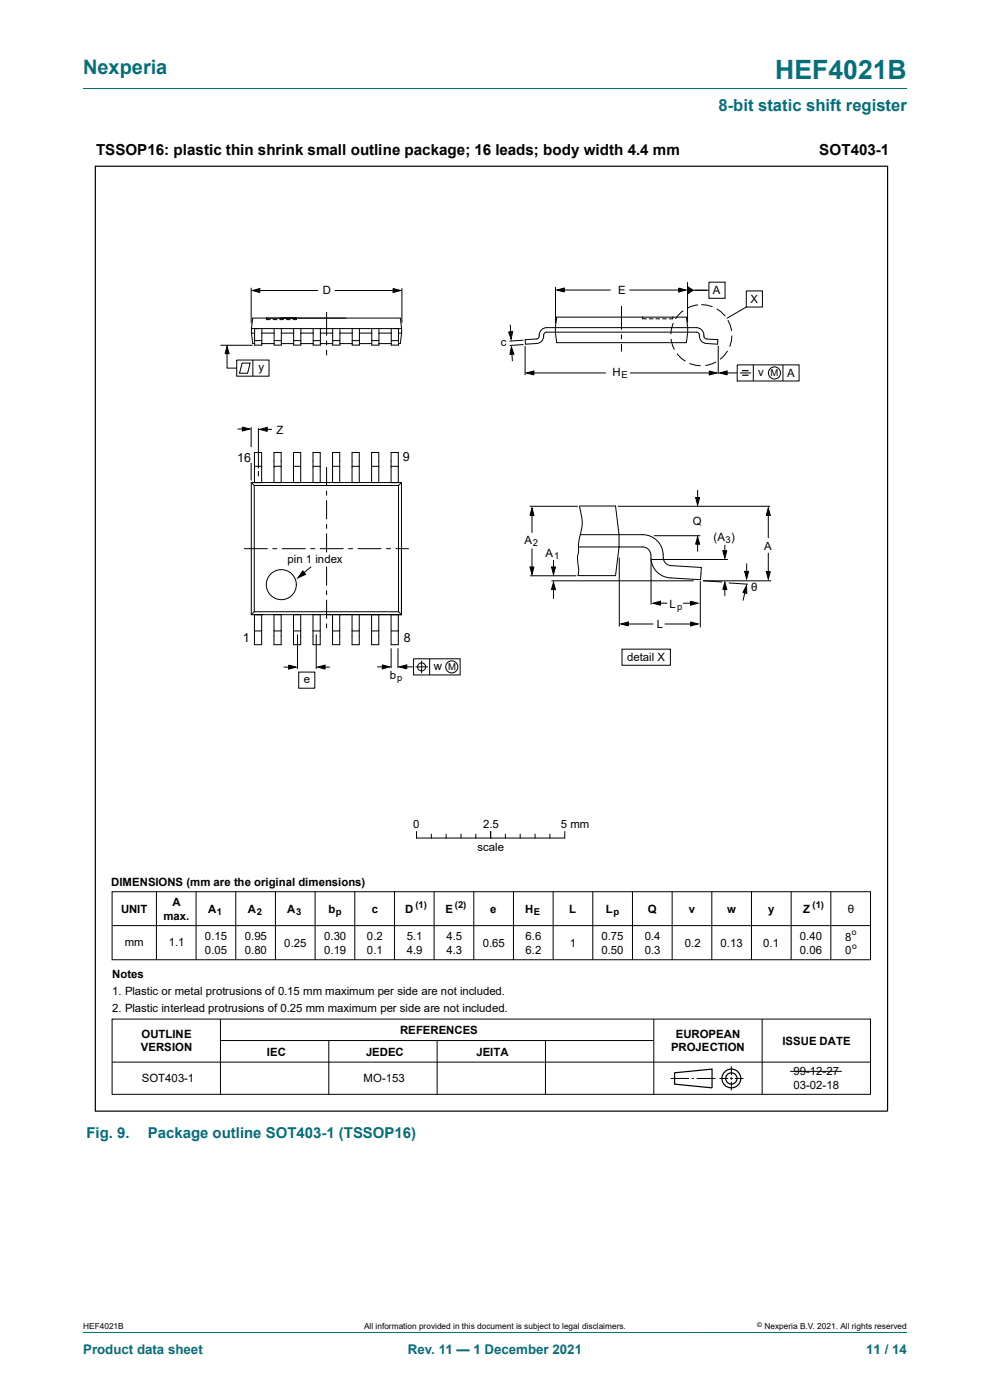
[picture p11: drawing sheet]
<svg xmlns="http://www.w3.org/2000/svg" width="210mm" height="297mm" viewBox="0 0 210 297" stroke-linecap="round" stroke-linejoin="round" font-family="sans-serif">
<path d="M17.6 18.8h174.8" fill="none" stroke="#036f7b" stroke-width=".21"/>
<g fill="none" stroke="#000" stroke-width=".21">
<path d="M145.8 59.9v8.5M150.4 59.9h3.4v3.4h-3.4zM46.8 73.2h6.8M48.2 73.5l.4 1.5h-.9zM48.2 74.1v4h2M50.2 76.4h6.9v3.4h-6.9zM51.4 77h1.7l-.6 2.2h-1.7zM53.3 61v7.6M53.3 70.7l.3 2.2h.4M53.3 70.7h.7M53.3 69.7l.3-2.2h31.3l.3 2.2M53.3 69.7v1"/>
<path d="M53.3 69.7h31.9M53.5 61.6l1.6-.4v.9zM53.6 76.4v3.4M54 69.7v3.5h1.5v-3.5M54 72.3h1.5M54.5 61.6h13M55.5 72.9h2.6M55.5 70.7h2.6M56.5 67.5v.3h.8M57.9 67.8h.8M58.1 69.7v3.5h1.6v-3.5M58.1 72.3h1.6"/>
<path d="M59.3 67.8h.8M59.7 72.9h2.6M59.7 70.7h2.6M60.7 67.8h.9M62.3 69.7v3.5h1.5v-3.5M62.3 72.3h1.5M62.9 67.5v.3h-.7M63.8 72.9h2.6M63.8 70.7h2.6M66.4 69.7v3.5h1.6v-3.5M66.4 72.3h1.6M68 72.9h2.6"/>
<path d="M68 70.7h2.6M69.3 66.2v5M69.3 72.2v1M69.3 74.2v1.2M70.6 69.7v3.5h1.5v-3.5M70.6 72.3h1.5M71 61.6h13.1M72.1 72.9h2.6M72.1 70.7h2.6M74.7 69.7v3.5h1.5v-3.5M74.7 72.3h1.5M76.2 72.9h2.7"/>
<path d="M76.2 70.7h2.7M78.9 69.7v3.5h1.5v-3.5M78.9 72.3h1.5M80.4 72.9h2.6M80.4 70.7h2.6M83 69.7v3.5h1.5v-3.5M83 72.3h1.5M83.4 61.2l1.6 .4-1.6 .5zM84.5 70.7h.7M85.2 70.7l-.3 2.2h-.4M85.2 69.7v1M85.3 61.1v7.4"/>
<path d="M107.9 70.4h.8l-.3 1.6zM108.2 68.9l.2 2.5M108.5 73.6l.5 1.5-.8 .1zM108.5 74.1l.2 2.5M111 72.2l-2.9 .2M111.1 73.1l-3 .2M111.4 73.4v6.2M111.4 72.1l2.4-.2a.7 .7 0 0 0 .6-.9 1.59 1.59 0 0 1 1.6-1.5h31.7a1.76 1.76 0 0 1 1.7 2l.5 .4 2.4 .2-.1 .9-2.3-.1a1.77 1.77 0 0 1-1.6-2.1l-.6-.3h-31.7a.7 .7 0 0 0-.7 .8 1.58 1.58 0 0 1-1.5 1.6l-2.3 .1zM111.7 79.1l1.6-.4v.8zM112.5 79.1h16M117.8 60.9v7.8M118.1 67.3h27.5l.3 2.2-.3 3.2h-27.5l-.3-2.2z"/>
<path d="M118.1 61.5l1.6-.4v.9zM118.8 61.5h10.7M131.8 64.9v5M131.8 71v1M131.8 73v1.6M133.5 61.5h11.2M133.6 79.1h17.4M136.3 67.3v.3h.8M137.7 67.6h.8M139.1 67.6h.8M140.5 67.6h.8M142.4 71.9l.3 1.5 .4 .8"/>
<path d="M142.7 67.3v.3h-.7M142.8 68.6l-.4 1.3-.1 1M143.6 75l1 1.1 .8 .5M144 61.1l1.5 .4-1.5 .5zM144.9 65.9l-1.1 1-.5 .8M145.9 60.8l1.1 .8-1.1 .7zM146.3 77.1l1.3 .4 1 .1M146.4 61.6h3.9M148.1 64.7l-1.6 .3-.7 .4M148.8 64.6l1.1 .1 1.2 .4M150.5 78.7l1.5 .4-1.5 .4zM151.9 76.8l-.9 .4-1.4 .3"/>
<path d="M152 65.5l1 .7 .8 .9M152.4 73.4v6M152.7 79.1l1.5-.4v.8zM153.5 79.1h2.9M154.3 74.4l-.6 .9-1 .9M154.4 67.9l.5 1 .3 1.3M155.3 71.2l-.1 1.1-.4 1.2M156.4 77.4h13.1v3.4h-13.1zM156.9 79.1h2.4M158.3 61.7h3.4v3.4h-3.4zM158.3 65.1l-4.1 2.4M159.8 77.4v3.4"/>
<path d="M166.1 77.4v3.4M50.4 91h2M51.4 90.6l1.6 .4-1.6 .4zM53.3 90.6v4.3M53.3 98.2v3.7M54 98.9h1.5M54.8 90.8v8.6M54.8 99.9v1.2M55.1 91.1l1.6-.4v.8zM55.7 91.1h2M58.1 98.9h1.5M62.3 98.9h1.5"/>
<path d="M66.4 98.9h1.5M69.3 99.1v4M70.5 98.9h1.6M74.7 98.9h1.5M78.8 98.9h1.5M83 98.9h1.5M51.8 116.4h5M53.3 102.4v28M53.3 102.4h31.9M53.3 102.4l.6 .6M53.9 103v26.8M53.9 103h30.6"/>
<path d="M54 102.4v-6.4h1.5v6.4M57.8 116.4h1M58.1 102.4v-6.4h1.5v6.4M62.3 102.4v-6.4h1.5v6.4M64.8 116.4h-5M65.8 116.4h1M66.4 102.4v-6.4h1.5v6.4M67.8 116.4h5.1M69.3 104.1v1M69.3 106.1v4.1M69.3 111.2v1M69.3 113.2v4"/>
<path d="M69.3 118.2v1M70.5 102.4v-6.4h1.6v6.4M73.9 116.4h1M74.7 102.4v-6.4h1.5v6.4M78.8 102.4v-6.4h1.5v6.4M80.9 116.4h-5M81.9 116.4h1M83 102.4v-6.4h1.5v6.4M83.9 116.4h2.8M84.5 103v26.8M85.2 102.4v28M85.2 102.4l-.7 .6"/>
<path d="M112.4 107.4h10.2M112.8 107.7l.5 1.6h-.9zM112.8 108.3v4.7M112.8 116.4v4.7M117.4 118.8v2.6M122.7 116h13.6a2.04 2.04 0 0 1 1.8 2.7M122.9 107.3h7.7l.7 6.1v2.6l-.7 6.1h-8l.2-1.2a8.5 8.5 0 0 1-.1-4.1v-1.3a20.5 20.5 0 0 0 .7-5.6l-.5-2.5M123.1 113.4h13.2a4.6 4.6 0 0 1 4.4 5.3 1.71 1.71 0 0 0 1.6 1.3l6.5 .4-.2 2.6-6.4-.4a4.3 4.3 0 0 1-4.1-3.9M131 107.4h32.4M131.4 118.3v14.6M138.1 118.7v9.6M138.2 118.7h16.2"/>
<path d="M138.7 113.6h9.9M147.6 105.6h.8l-.4 1.5zM148 113.9l.4 1.5h-.8zM148 103.9v2.4M148 114.6v2.4M153.3 116.8h.9l-.4 1.6zM153.8 115.6v1.9M158.4 119.5v2.6M163 107.7l.4 1.6h-.9zM163 108.8v5.4M163 117.3v4.5M53.3 130.4h31.9"/>
<path d="M53.9 129.8h30.6M53.9 129.8l-.6 .6M54 130.4v6.4h1.5v-6.4M54 133.8h1.5M58.1 130.4v6.4h1.5v-6.4M58.1 133.8h1.5M62.3 130.4v6.4h1.5v-6.4M62.3 133.8h1.5M63.1 134.6v7.3M64.2 121.1l.6 .8-1.6 .7zM66 120.2l-2.4 2.1M66.4 133.8h1.5"/>
<path d="M66.4 130.4v6.4h1.5v-6.4M67.1 134.6v7.3M69.3 120.2v4M69.3 125.2v1M69.3 127.2v4.1M69.3 132.3v1M70.5 133.8h1.6M70.5 130.4v6.4h1.6v-6.4M74.7 133.8h1.5M74.7 130.4v6.4h1.5v-6.4M78.8 133.8h1.5M78.8 130.4v6.4h1.5v-6.4"/>
<path d="M83 130.4v6.4h1.5v-6.4M83 133.8h1.5M83 137.5v4.3M84.4 137.5v4.3M84.5 129.8l.7 .6M87.7 139.8h9.9v3.4h-9.9zM91.1 139.8v3.4M112.4 120.3h.9l-.5 1.6zM112.4 122.1h9.8M117 123.2h30.1M117 120.3h.8l-.4 1.6zM117.4 123.5l.4 1.6h-.8z"/>
<path d="M117.4 124.5v2.5M131.7 132.4l1.6-.5v.9zM131.9 137.7h10.3v3.4h-10.3zM132.4 132.4h6.2M138.5 128l1.6-.5v.9zM139.4 128h2.1M141 132.4h6.3M144.9 128h2.1M146.5 127.5l1.6 .5-1.6 .4zM146.5 131.9l1.6 .5-1.6 .4zM148.5 123.3v9.8M149.1 123.2l4.1 .3"/>
<path d="M149.2 123.2h14.4M153.8 123.5l.4 1.6h-.9zM153.8 124.5v1.9M154.6 123.7l4.1 .2M158 121.2h.8l-.4 1.6zM158.2 124.8l-.6 2.6M158.3 124.2l.1 1.7-.8-.2zM162.5 121.3h.9l-.4 1.6zM60.2 141.5h1.9M61.2 141.1l1.6 .4-1.6 .4zM63.4 142.6h3.4v3.4h-3.4zM67.4 141.5l1.6-.4v.8z"/>
<path d="M68.2 141.5h1.8M80 141.5h1.8M81.1 141l1.6 .5-1.6 .4zM84.7 141.5l1.6-.5v.9zM85.6 141.5h2.1M88.1 141.5h2.7M89.4 140.2v2.6M88.4 176.4v1.4M88.4 177.8h31.3M91.5 177v.8M94.6 177v.8M97.8 177v.8"/>
<path d="M100.9 177v.8M104.1 176.4v1.4M107.2 177v.8M110.3 177v.8M113.5 177v.8M116.6 177v.8M119.8 176.4v1.4M23.8 189.2h160.9v14.4h-160.9zM23.8 196.4h160.8M33.2 189.2v14.4M41.6 189.2v14.4M50 189.2v14.4"/>
<path d="M58.4 189.2v14.4M66.8 189.2v14.4M75.3 189.2v14.4M83.7 189.1v14.5M92.1 189.2v14.4M100.5 189.2v14.4M108.9 189.2v14.4M117.3 189.2v14.4M125.7 189.2v14.4M134.2 189.2v14.4M142.6 189.2v14.4M151 189.2v14.4"/>
<path d="M159.4 189.1v14.5M167.8 189.2v14.4M176.2 189.2v14.4M23.8 216.2h160.8v16h-160.8zM46.8 216.2v16M138.7 216.2v16M161.7 216.2v16M23.8 225.3h160.8M46.8 220.7h91.8M69.7 220.7v11.5M92.7 220.7v11.5M115.7 220.7v11.5"/>
<path d="M142.3 228.8h3.9M146.7 228.8h.5M147.8 228.8h3.9M152.6 228.8h1.9M154.9 228.8h.5M155.1 226.2v1.9M155.1 228.5v.5M155.1 229.5v1.8M155.9 228.8h1.8M167.6 227.3h11"/>
<circle cx="164.3" cy="79.1" r="1.28"/>
<circle cx="59.7" cy="124" r="3.2"/>
<circle cx="89.4" cy="141.5" r=".85"/>
<circle cx="95.8" cy="141.5" r="1.28"/>
</g>
<g fill="none" stroke="#000" stroke-width=".25">
<path d="M20.2 35.3h168.1v200.4h-168.1zM157.4 78.6h1.4M157.4 79.6h1.4M143.1 227.6l7.9-.8v4l-7.9-.8z"/>
<circle cx="155.1" cy="228.8" r="1.2"/>
<circle cx="155.1" cy="228.8" r="1.99"/>
</g>
<g fill="#000">
<path d="M48.2 73.5l.4 1.5h-.9zM53.5 61.6l1.6-.4v.9zM83.4 61.2l1.6 .4-1.6 .5zM107.9 70.4h.8l-.3 1.6zM108.5 73.6l.5 1.5-.8 .1zM111.7 79.1l1.6-.4v.8zM118.1 61.5l1.6-.4v.9zM144 61.1l1.5 .4-1.5 .5zM145.9 60.8l1.1 .8-1.1 .7zM150.5 78.7l1.5 .4-1.5 .4zM152.7 79.1l1.5-.4v.8zM51.4 90.6l1.6 .4-1.6 .4z"/>
<path d="M55.1 91.1l1.6-.4v.8zM112.8 107.7l.5 1.6h-.9zM148 113.9l.4 1.5h-.8zM147.6 105.6h.8l-.4 1.5zM153.3 116.8h.9l-.4 1.6zM163 107.7l.4 1.6h-.9zM64.2 121.1l.6 .8-1.6 .7zM112.4 120.3h.9l-.5 1.6zM117.4 123.5l.4 1.6h-.8zM117 120.3h.8l-.4 1.6zM131.7 132.4l1.6-.5v.9zM138.5 128l1.6-.5v.9z"/>
<path d="M146.5 127.5l1.6 .5-1.6 .4zM146.5 131.9l1.6 .5-1.6 .4zM153.8 123.5l.4 1.6h-.9zM158.3 124.2l.1 1.7-.8-.2zM158 121.2h.8l-.4 1.6zM162.5 121.3h.9l-.4 1.6zM61.2 141.1l1.6 .4-1.6 .4zM67.4 141.5l1.6-.4v.8zM81.1 141l1.6 .5-1.6 .4zM84.7 141.5l1.6-.5v.9z"/>
</g>
<path d="M68.8 117.4h.9v2.5h-.9z" fill="#fff"/>
<path d="M68.8 117.4h.9v2.5h-.9z" fill="none" stroke="#fff" stroke-width=".21"/>
<path d="M17.6 282.6h174.8" fill="none" stroke="#036f7b" stroke-width=".21"/>
<text font-size="5.6" fill="#036f7b" x="164.5" y="16.8">HEF4021B</text>
<text font-size="4.2" fill="#036f7b" x="17.6" y="15.6">Nexperia</text>
<text font-size="3.5" fill="#036f7b" x="152.4" y="23.7">8-bit static shift register</text>
<g font-size="3.2">
<text x="20.4" y="32.9">TSSOP16: plastic thin shrink small outline package; 16 leads; body width 4.4 mm</text>
<text x="173.8" y="32.9">SOT403-1</text>
</g>
<g font-size="3.2" fill="#036f7b">
<text x="18.3" y="241.4">Fig. 9.</text>
<text x="31.3" y="241.4">Package outline SOT403-1 (TSSOP16)</text>
</g>
<g font-size="2.8" fill="#036f7b">
<text x="17.6" y="287.2">Product data sheet</text>
<text x="86.5" y="287.2">Rev. 11 — 1 December 2021</text>
<text x="183.7" y="287.2">11 / 14</text>
</g>
<g font-size="2.7">
<text x="50.3" y="97.9">16</text>
<text x="85.5" y="97.9">9</text>
<text x="51.5" y="136.2">1</text>
<text x="85.6" y="136.2">8</text>
</g>
<g font-size="2.4">
<text x="68.5" y="62.4">D</text>
<text x="131.1" y="62.4">E</text>
<text x="151.2" y="62.4">A</text>
<text x="159.2" y="64.3">X</text>
<text x="106.2" y="73.4">c</text>
<text x="54.8" y="78.8">y</text>
<text x="129.9" y="79.7">H</text>
<text x="160.8" y="79.8">v</text>
<text x="167" y="80">A</text>
<text x="58.7" y="92.1">Z</text>
<text x="147" y="111.5">Q</text>
<text x="61" y="119.5">pin 1 ind</text>
<text x="70.1" y="119.5">ex</text>
<text x="111.2" y="115.3">A</text>
<text x="115.7" y="118.1">A</text>
<text x="151.4" y="114.8">(A )</text>
<text x="162.1" y="116.7">A</text>
<text x="159.3" y="125.4">θ</text>
<text x="142" y="128.9">L</text>
<text x="139.3" y="133.2">L</text>
<text x="92.1" y="142.1">w</text>
<text x="133" y="140.2">detail X</text>
<text x="64.4" y="144.9">e</text>
<text x="82.7" y="144">b</text>
<text x="87.6" y="175.7">0</text>
<text x="102.5" y="175.7">2.5</text>
<text x="119" y="175.7">5 mm</text>
<text x="101.3" y="180.4">scale</text>
<text x="23.6" y="188">DIMENSIONS (mm are the original dimensions)</text>
<text x="25.7" y="193.6">UNIT</text>
<text x="34.7" y="195.1">max.</text>
<text x="36.6" y="192.2">A</text>
<text x="44.2" y="193.6">A</text>
<text x="52.6" y="193.6">A</text>
<text x="60.9" y="193.6">A</text>
<text x="69.7" y="193.6">b</text>
<text x="78.8" y="193.6">c</text>
<text x="86" y="193.6">D</text>
<text x="94.5" y="193.6">E</text>
<text x="104" y="193.6">e</text>
<text x="111.4" y="193.6">H</text>
<text x="120.8" y="193.6">L</text>
<text x="128.5" y="193.6">L</text>
<text x="137.4" y="193.6">Q</text>
<text x="146.1" y="193.6">v</text>
<text x="154.2" y="193.6">w</text>
<text x="162.9" y="193.6">y</text>
<text x="170.4" y="193.6">Z</text>
<text x="179.8" y="193.6">θ</text>
<text x="26.5" y="200.6">mm</text>
<text x="35.8" y="200.8">1.1</text>
<text x="43.5" y="199.4">0.15</text>
<text x="43.5" y="202.3">0.05</text>
<text x="51.9" y="199.4">0.95</text>
<text x="51.9" y="202.3">0.80</text>
<text x="60.3" y="200.9">0.25</text>
<text x="68.8" y="199.4">0.30</text>
<text x="68.8" y="202.3">0.19</text>
<text x="77.8" y="199.4">0.2</text>
<text x="77.8" y="202.3">0.1</text>
<text x="86.3" y="199.4">5.1</text>
<text x="86.3" y="202.3">4.9</text>
<text x="94.7" y="199.4">4.5</text>
<text x="94.7" y="202.3">4.3</text>
<text x="102.4" y="200.8">0.65</text>
<text x="111.5" y="199.4">6.6</text>
<text x="111.5" y="202.3">6.2</text>
<text x="120.9" y="200.8">1</text>
<text x="127.6" y="199.4">0.75</text>
<text x="127.6" y="202.3">0.50</text>
<text x="136.8" y="199.4">0.4</text>
<text x="136.8" y="202.3">0.3</text>
<text x="145.3" y="200.8">0.2</text>
<text x="152.8" y="200.8">0.13</text>
<text x="161.9" y="200.8">0.1</text>
<text x="169.7" y="199.4">0.40</text>
<text x="169.7" y="202.3">0.06</text>
<text x="179.2" y="199.5">8</text>
<text x="179.2" y="202.5">0</text>
<text x="23.8" y="207.4">Notes</text>
<text x="23.8" y="211">1. Plastic or metal protrusions of 0.15 mm maximum per side are not included.</text>
<text x="23.8" y="214.7">2. Plastic interlead protrusions of 0.25 mm maximum per side are not included.</text>
<text x="30" y="220.1">OUTLINE</text>
<text x="84.9" y="219.4">REFERENCES</text>
<text x="143.4" y="220.1">EUROPEAN</text>
<text x="166" y="221.6">ISSUE DATE</text>
<text x="29.9" y="223">VERSION</text>
<text x="56.6" y="224">IEC</text>
<text x="77.6" y="224">JEDEC</text>
<text x="101.1" y="224">JEITA</text>
<text x="142.4" y="223">PROJECTION</text>
<text x="30.1" y="229.6">SOT403-1</text>
<text x="77.1" y="229.6">MO-153</text>
<text x="168.3" y="228.1">99-12-27</text>
<text x="168.3" y="231">03-02-18</text>
</g>
<g font-size="2">
<text x="131.8" y="80.2">E</text>
<text x="163.4" y="79.8">M</text>
<text x="113" y="115.9">2</text>
<text x="117.5" y="118.6">1</text>
<text x="153.9" y="115.3">3</text>
<text x="143.6" y="129.4">p</text>
<text x="95" y="142.1">M</text>
<text x="84.2" y="144.6">p</text>
<text x="46" y="194.2">1</text>
<text x="54.5" y="194.2">2</text>
<text x="62.8" y="194.2">3</text>
<text x="71.2" y="194.2">p</text>
<text x="88.1" y="192.7">(1)</text>
<text x="96.5" y="192.7">(2)</text>
<text x="113.2" y="194.2">E</text>
<text x="130.2" y="194.2">p</text>
<text x="172.3" y="192.7">(1)</text>
</g>
<g font-size="1.8">
<text x="180.7" y="198.3">o</text>
<text x="180.8" y="201.3">o</text>
<text x="17.6" y="282">HEF4021B</text>
<text x="77.2" y="282">All information provided in this document is subject to legal disclaimers.</text>
<text x="162.2" y="282">Nexperia B.V. 2021. All rights reserved</text>
</g>
<text font-size="1.4" x="160.6" y="281.6">©</text>
</svg>
